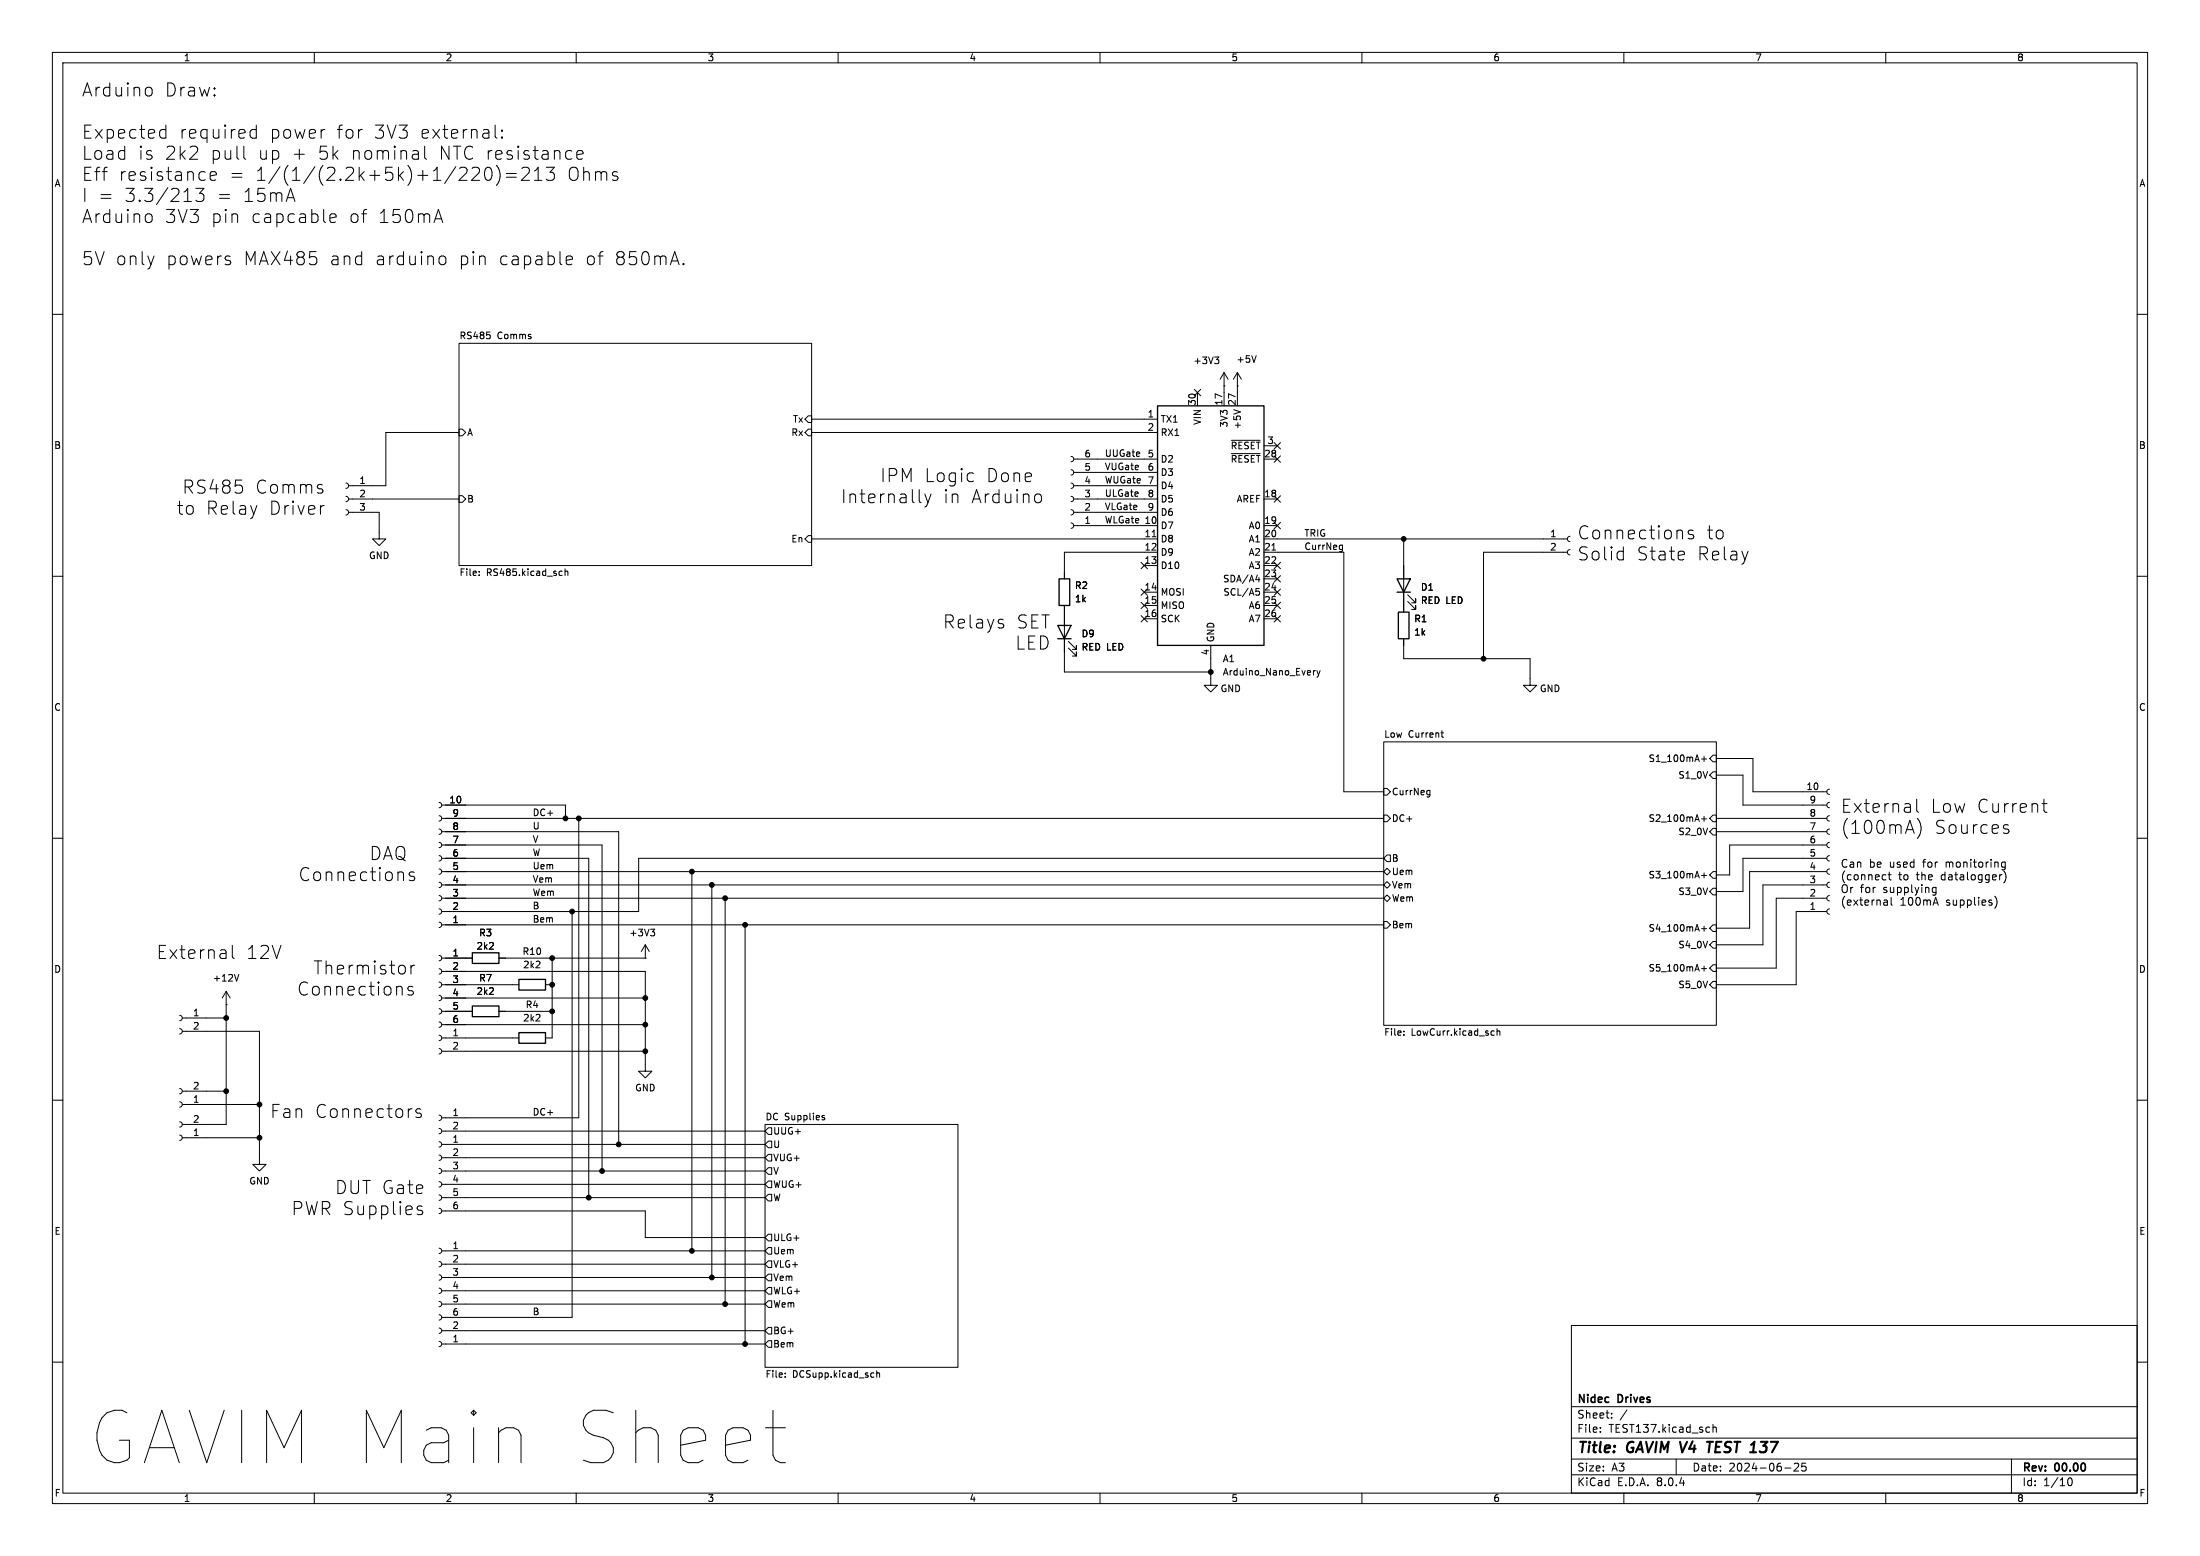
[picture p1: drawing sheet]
<svg xmlns="http://www.w3.org/2000/svg" width="420mm" height="297mm" viewBox="0 0 420 297" stroke-linecap="round" stroke-linejoin="round" font-family="sans-serif">
<g fill="none" stroke="#000" stroke-width=".19">
<path d="M10 10h400v277h-400zM12 12h396v273h-396zM28.6 16.7l.4 .4v.8l-.4 .4M60 10v2M110 10v2M160 10v2M210 10v2M260 10v2M310 10v2M360 10v2M31 24.7l.7 .1M31.7 23.9v2.5"/>
<path d="M31.7 26.3l-.7 .1M35.1 38.5h1.4M38.9 36l-.8 .9a.68 .68 0 0 1 .8 .5v.6l-.2 .3-1 .2-.3-.3M40.1 33.6l1.2-.2-.1-.5-.7-.1-.4 .3 .1 1.2 .3 .1 .7-.1M46.5 27.9v2.1l.4 .4M47.7 25.9l.5 .5 .7-.1M48.9 24.8l-.7-.1-.5 .5M48.9 23.9v2.5M55.5 36l.8 2.5M61.8 24.7h.2M79.5 28.7l.4 .4v1.3M79.9 30.3l-.3 .1"/>
<path d="M79.9 29.3l-.3 .1M81.1 27.9v2.1l.3 .4M83.7 40l.8 2.5M91.1 31.9a.68 .68 0 0 1 .3 1.1l-1.4 1.4h1.5M93.1 31.9a1.57 1.57 0 0 0 0 2.5 .64 .64 0 0 0 .7-.5 1.47 1.47 0 0 0-.5-2M94.5 23.9v2.1l.4 .4M94.9 31.7a2.9 2.9 0 0 1-.1 3.7M95.8 26.1l.2 .2-.2 .1M95.8 26.1l-.1 .2 .1 .1M95.8 24.8v.3M95.8 26.1v.3M95.8 24.8l.2 .1-.2 .2"/>
<path d="M95.8 24.8l-.1 .1 .1 .2M96.7 33.1h1.9M96.7 33.8h1.9M100 31.9l-.4 .3M100.6 31.9a.68 .68 0 0 1 .4 1.1l-1.5 1.4h1.6M102 34.4h1.5M102 32.6l.7-.7v2.5M105.8 31.9l-.8 1a.68 .68 0 0 1 .8 .5v.5l-.2 .4-1 .1-.3-.2M108.9 28.7l.3 .2M109.2 30.3l-.3 .1M110.1 29.6l1.2-.3-.1-.4-.7-.2-.4 .4 .1 1.2 .3 .1 .7-.1M10 60h2"/>
<path d="M28.6 40.8l.4 .5v.7l-.4 .5M43.7 49.7l.3 .3-.1 .4-.2 .1M43.7 48.9l.2 .1M63 41.6l1.2-.2-.2-.5-.7-.1-.3 .4 .1 1.2 .2 .1 .7-.1M83.1 41.8h1.2M83.9 49.1a.68 .68 0 0 1 .7-.3 .68 .68 0 0 1 .5 .5v.7a.68 .68 0 0 1-.5 .5 .68 .68 0 0 1-.7-.2M108.1 49.7l1.2-.2-.1-.5-.7-.1-.4 .3 .1 1.2 .3 .1 .7-.1M130.5 50.3l.1 .1-.1 .1M130.5 50.3l-.1 .1 .1 .1M130.5 50.3v.2M408 60h2M87.6 65.5h67.3v42.5h-67.3z"/>
<path d="M93.5 64v.5M154.3 79.4h.6v1.2h-.6l-.6-.6zM228 74.3l1.2 1.2M228.6 74.9v2.6M229.2 74.3l-1.2 1.2M231.9 68.1h.8l-.4 .5M232.4 68.6l.3 .3v.3l-.3 .2M233.7 73.7h.1M233.7 71.1v6.4M233.7 71.1l-.8 1.3M233.7 71.1l.7 1.3M235.5 78.2l1.3 .4"/>
<path d="M236.2 73.7h.1M236.2 71.1v6.4M236.2 71.1l-.7 1.3M236.2 71.1l.8 1.3M239.8 67.9l-.4 1.3M61.7 96.5h.2M66 97.3l.4 .1 .1 .4-.1 .3-.4 .2M66 94.7l.4 .2 .1 .4-.1 .3-.4 .2M66 92.2l.4 .2 .1 .3-.1 .4-.4 .1M66.5 97.8h5.9v5.1h1.3l-1.3 1.2-1.3-1.2h1.3M66.5 95.3h21.1M87.6 81.9h.7l.6 .7-.6 .6h-.7z"/>
<path d="M87.6 94.6h.7l.6 .7-.6 .6h-.7zM87.6 82.6h-13.9v10.1h-7.2M154.3 81.9h.6v1.3h-.6l-.6-.6zM154.9 80h66.1M154.9 82.6h66.1M176.6 94.3l.5 1.7M177.1 96l-.2 .6-.3 .2M177.7 94.3l-.6 1.7M198.3 94.3l.5 .5v.7l-.5 .5M204.5 87.1l.3 .2 .2 .3-.2 .4-.3 .1M204.5 89.7l.3 .1 .2 .4-.2 .3-.3 .2M204.5 92.2l.3 .2 .2 .3-.2 .4-.3 .1"/>
<path d="M204.5 94.7l.3 .2 .2 .4-.2 .3-.3 .2M204.5 97.3l.3 .1 .2 .4-.2 .3-.3 .2M204.5 99.8l.3 .2 .2 .3-.2 .4-.3 .1M205 95.3h16M205 87.6h16M205 90.2h16M205 92.7h16M205 97.8h16M235.1 86.6h5.5M235.1 84h5.5M241.3 95.3h2.5M241.3 87.6h2.5"/>
<path d="M241.3 85.1h2.5M243.2 94.6l1.2 1.3M243.2 87l1.2 1.2M243.2 99.7l1.2 1.2M243.2 84.5l1.2 1.2M244.4 87l-1.2 1.2M244.4 94.6l-1.2 1.3M244.4 99.7l-1.2 1.2M244.4 84.5l-1.2 1.2M10 110h2M91.5 109.7v.2M91.5 109.1v.1"/>
<path d="M107 109l.3 .1M107.3 109.8l-.3 .1M107.9 109.1l.2-.1 .3 .1v.8M107.9 108.6v1.3M154.3 102.2h.6v1.3h-.6l-.6-.6zM154.9 102.9h66.1M203.2 115.6v12.7h27.9M205 100.3h16M217.8 107.3l1.2 1.3M217.8 115l1.2 1.2M217.8 112.4l1.2 1.2M217.8 117.5l1.2 1.2"/>
<path d="M218.4 108h2.6M218.4 113h2.6M218.4 115.6h2.6M218.4 118.1h2.6M219 107.3l-1.2 1.3M219 115l-1.2 1.2M219 112.4l-1.2 1.2M219 117.5l-1.2 1.2M220 102.5h.7M221 105.4h-17.8v5.1M239.7 110.6h.8M239.8 112.3h.6"/>
<path d="M239.9 112.8h.3l.2 .3-.1 .4-.4 .1M240.3 110.2v.9M241.3 105.4h15.2v45.7h7.7M241.3 100.3h2.5M241.3 102.9h57.9M241.3 108h2.5M241.3 113h2.5M241.3 115.6h2.5M241.3 118.1h2.5M241.3 110.5h2.5M242.8 105h.7M243.2 109.9l1.2 1.2"/>
<path d="M243.2 115l1.2 1.2M243.2 107.3l1.2 1.3M243.2 112.4l1.2 1.2M243.2 117.5l1.2 1.2M244.4 109.9l-1.2 1.2M244.4 115l-1.2 1.2M244.4 107.3l-1.2 1.3M244.4 112.4l-1.2 1.2M244.4 117.5l-1.2 1.2M255.9 104.1h.4M256.3 104.1v1l-.3 .2M256.3 104.8l-.4 .1"/>
<path d="M268 102.9v13.9M268.7 114.8l1.6 1.5v-.7v.7h-.8M268.7 113.5l1.6 1.6v-.8v.8h-.8M299.2 105.4h-16v20.3M299.7 104.9l-.3 .2-.2 .3 .2 .4 .3 .1M299.7 102.4l-.3 .1-.2 .4 .2 .3 .3 .2M309.7 105.2l.2 .1M309.9 104.4v2.5M309.9 106.8l-.2 .1M321.4 105.3l.2 .5-1.2 .2M323.2 101.3l-.6-.1-.3 .3 .1 .4 .8 .2 .2 .3-.2 .3-.2 .2-.7-.2M408 110h2"/>
<path d="M204 123.7l1.5 1.5v-.7v.7h-.8M204 122.4l1.5 1.6v-.8v.8h-.8M231.1 123.2v7.6h1.3l-1.3 1.3-1.2-1.3h1.2M251.1 128l-.4 .2M251.4 128l.3 .8M251.7 128.8l-.3 .5M252 128l-.3 .8M268 121.9v3.8h24.1v5.1h1.3l-1.3 1.3-1.3-1.3h1.3M275.1 139.9h.5M10 160h2M83.8 153.2l.4 .1 .1 .4-.1 .3-.4 .2M83.8 155.7l.4 .2 .1 .3-.1 .4-.4 .1"/>
<path d="M83.8 158.2l.4 .2 .1 .4-.1 .3-.4 .2M84.3 153.7h23.6v2.5M84.3 156.2h179.9M84.3 158.8h33.8v59.6M110.5 156.2v57.2h-26.2M264.2 141.6h63.5v54.1h-63.5zM264.2 150.5h.6l.6 .6-.6 .7h-.6zM264.2 155.6h.6l.6 .6-.6 .6h-.6zM272.6 150.9h.4M273 150.9v1l-.3 .2M273 151.6l-.4 .1M275.3 140.5l.3 .2"/>
<path d="M324.8 144.9h1M324.8 156.3h1M325.3 144.4v1M325.3 155.8v1M327 144.1h.7v1.3h-.7l-.6-.6zM327 155.6h.7v1.2h-.7l-.6-.6zM327 147.3h.7v1.3h-.7l-.6-.6zM327 158.1h.7v1.3h-.7l-.6-.6zM327.7 144.8h6.9v6.3h14.1M327.7 148h5v5.7h16M327.7 156.2h21M327.7 158.8h21"/>
<path d="M349.2 150.6l-.3 .2-.2 .3 .2 .4 .3 .1M349.2 153.2l-.3 .1-.2 .4 .2 .3 .3 .2M349.2 155.7l-.3 .2-.2 .3 .2 .4 .3 .1M349.2 158.2l-.3 .2-.2 .4 .2 .3 .3 .2M365.9 152.6v2.1l.4 .3M366 156.2a2.86 2.86 0 0 1 0 3.8M382.8 158.2l.6 .2 .1 .3-.3 .4h-.5M382.8 157.4l.6 .1M389.8 153.4h1M390.2 152.6v2.1l.1 .2 .5 .1M408 160h2M79.1 166.5l-.6-.1-.4 .4 .1 .3 .9 .3 .1 .2-.1 .4-.3 .1-.7-.1"/>
<path d="M83.8 160.8l.4 .1 .1 .4-.1 .3-.4 .2M83.8 163.3l.4 .2 .1 .3-.1 .4-.4 .1M83.8 165.9l.4 .1 .1 .4-.1 .3-.4 .2M83.8 168.4l.4 .2 .1 .3-.1 .4-.4 .1M83.8 170.9l.4 .2 .1 .4-.1 .3-.4 .2M83.8 173.5l.4 .1 .1 .4-.1 .3-.4 .2M83.8 176l.4 .2 .1 .3-.1 .4-.4 .1M84.3 161.3h30.6v62.2M84.3 163.8h28.1v64.8M84.3 166.4h179.9M84.3 168.9h179.9M84.3 171.5h179.9"/>
<path d="M84.3 176.5h179.9M109.2 174v77.5h-24.9M124.2 177.4h.8l-.4 .4M124.7 177.8l.3 .3v.3l-.3 .2M132.1 166.4v72.4M135.9 168.9v74.9M138.4 171.5v77.4M142.2 176.5v80M264.2 166.4l.6-.7 .6 .7-.6 .6zM264.2 168.9l.6-.6 .6 .6-.6 .6zM264.2 171.5l.6-.7 .6 .7-.6 .6zM264.2 175.9h.6l.6 .6-.6 .7h-.6z"/>
<path d="M264.2 163.8h-142.3v10.2h-37.6M264.8 163.2h.6v1.3h-.6l-.6-.7zM324.8 167.1h1M324.8 177.3h1M325.3 166.6v1M325.3 176.8v.9M327 166.4h.7v1.2h-.7l-.6-.6zM327 169.5h.7v1.3h-.7l-.6-.6zM327 179.7h.7v1.3h-.7l-.6-.7zM327 176.5h.7v1.3h-.7l-.6-.6zM348.7 161.3h-18.5v5.7h-2.5M348.7 163.8h-16v6.4h-5"/>
<path d="M348.7 166.4h-14.7v10.8h-6.3M348.7 168.9h-12.2v11.4h-8.8M348.7 171.5h-9.6v13.3h-11.4M348.7 174h-5.8v14h-15.2M349.2 160.8l-.3 .1-.2 .4 .2 .3 .3 .2M349.2 163.3l-.3 .2-.2 .3 .2 .4 .3 .1M349.2 165.9l-.3 .1-.2 .4 .2 .3 .3 .2M349.2 168.4l-.3 .2-.2 .3 .2 .4 .3 .1M349.2 170.9l-.3 .2-.2 .4 .2 .3 .3 .2M349.2 173.5l-.3 .1-.2 .4 .2 .3 .3 .2M359.8 171.8h.3l.2 .2v.8M359.9 167h.1"/>
<path d="M360 167.9l-.1 .1M360.3 172.7l-.5 .1M360.3 172.1l-.5 .1M360.5 167h.5M360.7 166.5v1.2l.3 .3M361 171.3v1.3l.2 .2M369 170.2l.2 .2 .4-.1M369.5 171.3l.5 1.5M369.6 169.4v1.2l-.1 .2M369.6 169.4h-.4l-.2 .1M380.8 171.1a1.72 1.72 0 0 1 0 2.3M382.2 167l-.4 .1"/>
<path d="M382.5 166.2a1.72 1.72 0 0 1 0 2.3M382.8 164.5v1.3l-.3 .2h-.3M382.8 164.6l-.4-.1-.3 .3 .1 .7h.6M34.3 196.3l.3 .2 .2 .4-.2 .3-.3 .2M34.3 193.8l.3 .2 .2 .3-.2 .4-.3 .1M34.8 196.9h14.7v25.3h1.3l-1.3 1.3-1.2-1.3h1.2M34.8 194.3h8.4M43.2 191.8h.1M43.2 189.2l-.8 1.3M43.2 189.2v25.4h-8.4M43.2 189.2l.7 1.3M44.4 180.5v2.1l.3 .4"/>
<path d="M45.6 186l-.4 1.3M78.4 184.2v1.7M78.8 188.4l-.6-.1-.3 .3 .1 .4 .8 .2 .1 .3-.1 .3-.2 .1-.7-.1M79.2 184.2a.64 .64 0 0 0-.8 .5M83.8 195.1l.4 .1 .1 .4-.1 .3-.4 .2M83.8 192.5l.4 .2 .1 .3-.1 .4-.4 .1M83.8 190l.4 .1 .1 .4-.1 .4-.4 .1M83.8 187.5l.4 .1 .1 .4-.1 .3-.4 .2M83.8 184.9l.4 .2 .1 .3-.1 .4-.4 .1M83.8 182.4l.4 .1 .1 .4-.1 .3-.4 .2M83.8 197.6l.4 .2 .1 .3-.1 .4-.4 .1M84.3 185.4h38.9v19.1h1.3l-1.3 1.2-1.3-1.2h1.3"/>
<path d="M84.3 195.6h38.9M84.3 193h5.9M84.3 190.5h38.9M84.3 188h14.8M84.3 182.9h5.9M84.3 198.1h14.8M95.2 193h10.2M95.2 182.9h28M104.1 188h1.3M105.4 182.9v15.2h-1.3M123.2 182.9h.1M123.2 180.3l-.8 1.3"/>
<path d="M123.2 180.3v2.6M123.2 180.3l.8 1.3M268 197.5v.1M268 196.8v.1M284.9 196.8h.3M285.2 197.6h-.3M285.8 196.9l.2-.1h.3v.8M285.8 196.3v1.3M324.8 184.9h1M325.3 184.4v1M327 184.2h.7v1.2h-.7l-.6-.6zM327 187.3h.7v1.3h-.7l-.6-.6z"/>
<path d="M10 210h2M34.3 214.1l.3 .2 .2 .3-.2 .4-.3 .1M34.3 216.7l.3 .1 .2 .4-.2 .3-.3 .2M34.3 207.8l.3 .1 .2 .4-.2 .3-.3 .2M34.3 210.3l.3 .2 .2 .3-.2 .4-.3 .1M34.8 217.2h14.7M34.8 208.3h8.4M34.8 210.8h14.7M80.3 211.8l-.6-.2-.3 .4 .1 .4 .8 .2 .1 .2-.1 .4-.2 .1-.7-.1M83.8 215.4l.4 .1 .1 .4-.1 .4-.4 .1M83.8 212.9l.4 .1 .1 .4-.1 .3-.4 .2M83.8 200.2l.4 .1 .1 .4-.1 .3-.4 .2"/>
<path d="M83.8 217.9l.4 .2 .1 .3-.1 .4-.4 .1M84.3 215.9h61.7M84.3 200.7h38.9M84.3 218.4h61.7M146 214.6h36.9v46.4h-36.9zM146 215.9l.7-.6h.6v1.2h-.6zM146.7 217.8h.6v1.3h-.6l-.7-.7zM157.1 213.3l.3 .1 .1 .2-.5 .2M157.1 212.9l.3 .1M408 210h2M79.8 230.9l.8 .2 .1 .3-.1 .3-.7 .1M79.8 230.3l.2-.1 .6 .1"/>
<path d="M83.8 238.3l.4 .1 .1 .4-.1 .3-.4 .2M83.8 230.6l.4 .2 .1 .3-.1 .4-.4 .1M83.8 228.1l.4 .1 .1 .4-.1 .4-.4 .1M83.8 225.6l.4 .1 .1 .4-.1 .3-.4 .2M83.8 223l.4 .2 .1 .3-.1 .4-.4 .1M83.8 220.5l.4 .1 .1 .4-.1 .3-.4 .2M84.3 231.1h38.9v5.1h22.8M84.3 238.8h61.7M84.3 228.6h61.7M84.3 226.1h61.7M84.3 223.5h61.7M84.3 221h61.7"/>
<path d="M146 226.1l.7-.7h.6v1.3h-.6zM146 236.2l.7-.6h.6v1.3h-.6zM146 238.8l.7-.7h.6v1.3h-.6zM146 228.6l.7-.6h.6v1.2h-.6zM146.7 220.3h.6v1.3h-.6l-.7-.6zM146.7 222.9h.6v1.3h-.6l-.7-.7zM10 260h2M83.8 251l.4 .1 .1 .4-.1 .3-.4 .2M83.8 248.4l.4 .2 .1 .3-.1 .4-.4 .1M83.8 245.9l.4 .1 .1 .4-.1 .3-.4 .2M83.8 243.3l.4 .2 .1 .3-.1 .4-.4 .1M83.8 240.8l.4 .1 .1 .4-.1 .4-.4 .1"/>
<path d="M83.8 253.5l.4 .1 .1 .4-.1 .4-.4 .1M83.8 256l.4 .2 .1 .3-.1 .4-.4 .1M84.3 248.9h61.7M84.3 246.4h61.7M84.3 243.8h61.7M84.3 241.3h61.7M84.3 254h61.7M84.3 256.5h61.7M146.7 245.7h.6v1.3h-.6l-.7-.6zM146.7 240.7h.6v1.2h-.6l-.7-.6zM146.7 243.2h.6v1.3h-.6l-.7-.7zM146.7 248.3h.6v1.3h-.6l-.7-.7z"/>
<path d="M146.7 253.4h.6v1.2h-.6l-.7-.6zM146.7 255.9h.6v1.3h-.6l-.7-.7zM300 253h108v32h-108zM408 260h2M146.1 272.5h3.8M147.6 269.2v8.6l.4 .9 1 .5h.9M149.9 262.8v.1M149.9 262.1v.1M166.7 262l.1 .1M166.8 262.8l-.1 .1M167.4 261.6v1.3M167.4 262.2l.2-.2 .3 .1v.8"/>
<path d="M300 278.5h108M300 274.5h108M300 268.5h108M305.5 273.2v.2M305.5 272.5v.1M307.7 270.5v.2M307.7 269.8v.1M310.6 269.1l-1.3 1.9M320 278.5v3M326.2 272.4l.2 .1M326.4 273.3l-.2 .1M327 271.9v1.5"/>
<path d="M327 272.5l.2-.1 .4 .1 .1 .9M342.5 279.4l.6-.1 .2 .1 .1 .3-1 1.1h1M344.7 279.3h-.7l-.1 .7 .3-.1h.5l.1 .2-.1 .5-.2 .2-.6-.2M384 278.5v6.5M60 285v2M110 285v2M160 285v2M210 285v2M260 285v2M300 281.5h108M310 285v2M340.7 280.2h1.2"/>
<path d="M360 285v2M394.7 282.7l.2-.5 .2-.1a.8 .8 0 0 1 .5 .7 .8 .8 0 0 1-.5 .8l-.2-.2-.2-.4"/>
</g>
<path d="M325.9 275.2h1.1M326.4 275.2l-.2 2" fill="none" stroke="#000" stroke-width=".4"/>
<path d="M221 77.5h20.3v45.7h-20.3zM201.9 119.4h2.6l-1.3 2.5zM202.2 110.5h2v5.1h-2zM266.7 110.5h2.5l-1.2 2.5zM266.7 113h2.5M267 116.8h2v5.1h-2zM201.9 121.9h2.6M90.2 192h5v2.1h-5zM90.2 181.9h5v2h-5zM99.1 186.9h5v2.1h-5zM99.1 197.1h5v2h-5z" fill="none" stroke="#000" stroke-width=".25"/>
<g fill="#000" stroke="#000" stroke-width=".19">
<circle cx="268" cy="102.9" r=".46"/>
<circle cx="231.1" cy="128.3" r=".46"/>
<circle cx="283.2" cy="125.7" r=".46"/>
<circle cx="107.9" cy="156.2" r=".46"/>
<circle cx="110.5" cy="156.2" r=".46"/>
<circle cx="109.2" cy="174" r=".46"/>
<circle cx="132.1" cy="166.4" r=".46"/>
<circle cx="135.9" cy="168.9" r=".46"/>
<circle cx="138.4" cy="171.5" r=".46"/>
<circle cx="142.2" cy="176.5" r=".46"/>
<circle cx="43.2" cy="194.3" r=".46"/>
<circle cx="105.4" cy="188" r=".46"/>
<circle cx="105.4" cy="182.9" r=".46"/>
<circle cx="105.4" cy="193" r=".46"/>
<circle cx="123.2" cy="190.5" r=".46"/>
<circle cx="123.2" cy="195.6" r=".46"/>
<circle cx="43.2" cy="208.3" r=".46"/>
<circle cx="49.5" cy="217.2" r=".46"/>
<circle cx="49.5" cy="210.8" r=".46"/>
<circle cx="118.1" cy="218.4" r=".46"/>
<circle cx="123.2" cy="200.7" r=".46"/>
<circle cx="112.4" cy="228.6" r=".46"/>
<circle cx="114.9" cy="223.5" r=".46"/>
<circle cx="132.1" cy="238.8" r=".46"/>
<circle cx="135.9" cy="243.8" r=".46"/>
<circle cx="138.4" cy="248.9" r=".46"/>
<circle cx="142.2" cy="256.5" r=".46"/>
</g>
<g font-size="13.9">
<text x="16.5" y="280.4">GAVIM Main</text>
<text x="106.3" y="280.4">Sheet</text>
</g>
<g font-size="3.5">
<text x="15.5" y="18.7">Arduino</text>
<text x="31.3" y="18.7">Draw:</text>
<text x="15.5" y="26.7">Expected</text>
<text x="34" y="26.7">required</text>
<text x="51.2" y="26.7">power</text>
<text x="63.9" y="26.7">for</text>
<text x="71" y="26.7">3V3</text>
<text x="79.8" y="26.7">external:</text>
<text x="15.5" y="30.7">Load</text>
<text x="15.5" y="34.8">Eff</text>
<text x="22.5" y="34.8">resistance</text>
<text x="26.2" y="30.7">is</text>
<text x="31.2" y="30.7">2k2</text>
<text x="39.9" y="30.7">pull</text>
<text x="43.5" y="34.8">=</text>
<text x="48.5" y="34.8">1/(1/(2.2k+5k)+1/220)=213</text>
<text x="48.9" y="30.7">up</text>
<text x="55.3" y="30.7">+</text>
<text x="60.2" y="30.7">5k</text>
<text x="66.5" y="30.7">nominal</text>
<text x="83.2" y="30.7">NTC resistance</text>
<text x="107.9" y="34.8">Ohms</text>
<text x="15.5" y="38.8">I =</text>
<text x="23.5" y="38.8">3.3/213</text>
<text x="41.1" y="38.8">=</text>
<text x="46" y="38.8">15mA</text>
<text x="15.5" y="42.8">Arduino</text>
<text x="31.3" y="42.8">3V3</text>
<text x="40.1" y="42.8">pin</text>
<text x="47.6" y="42.8">capcable</text>
<text x="66.3" y="42.8">of</text>
<text x="71.8" y="42.8">150mA</text>
<text x="15.5" y="50.9">5V only</text>
<text x="31.5" y="50.9">powers</text>
<text x="46.2" y="50.9">MAX485</text>
<text x="62.6" y="50.9">and</text>
<text x="71.2" y="50.9">arduino</text>
<text x="87.1" y="50.9">pin</text>
<text x="94.7" y="50.9">capable</text>
<text x="111.2" y="50.9">of</text>
<text x="116.8" y="50.9">850mA.</text>
<text x="34.9" y="94.5">RS485</text>
<text x="48.8" y="94.5">Comms</text>
<text x="168.1" y="92.2">IPM Logic</text>
<text x="188.3" y="92.2">Done</text>
<text x="33.8" y="98.5">to</text>
<text x="39.4" y="98.5">Relay</text>
<text x="51.4" y="98.5">Driver</text>
<text x="160.6" y="96.3">Internally</text>
<text x="180.1" y="96.3">in</text>
<text x="185.4" y="96.3">Arduino</text>
<text x="301" y="103.2">Connections</text>
<text x="301" y="107.2">Solid</text>
<text x="312.3" y="107.2">State</text>
<text x="323.8" y="107.2">Relay</text>
<text x="325.6" y="103.2">to</text>
<text x="180.1" y="120.2">Relays</text>
<text x="193.9" y="124.2">LED</text>
<text x="194.1" y="120.2">SET</text>
<text x="351.3" y="155.4">External</text>
<text x="368.4" y="155.4">Low Current</text>
<text x="351.3" y="159.4">(100mA)</text>
<text x="369.1" y="159.4">Sources</text>
<text x="70.6" y="164.4">DAQ</text>
<text x="57.1" y="168.4">Connections</text>
<text x="30" y="183.3">External</text>
<text x="47.1" y="183.3">12V</text>
<text x="56.8" y="190.3">Connections</text>
<text x="59.9" y="186.2">Thermistor</text>
<text x="51.7" y="213.6">Fan</text>
<text x="60.2" y="213.6">Connectors</text>
<text x="55.7" y="232.2">PWR Supplies</text>
<text x="64.1" y="228.1">DUT Gate</text>
</g>
<g font-size="2.8">
<text x="301" y="277.9">Title:</text>
<text x="310.6" y="277.9">GAVIM V4</text>
<text x="327.6" y="277.9">TEST 137</text>
</g>
<g font-size="2.1">
<text x="351.3" y="165.7">Can</text>
<text x="356.8" y="165.7">be</text>
<text x="360.7" y="165.7">used</text>
<text x="367.3" y="165.7">for</text>
<text x="371.7" y="165.7">monitoring</text>
<text x="351.3" y="168.1">(connect</text>
<text x="351.3" y="170.6">Or</text>
<text x="351.3" y="173">(external</text>
<text x="355.1" y="170.6">for</text>
<text x="359.5" y="170.6">supplying</text>
<text x="362.4" y="168.1">to</text>
<text x="362.7" y="173">100mA</text>
<text x="365.9" y="168.1">the</text>
<text x="370.7" y="168.1">datalogger)</text>
<text x="371.5" y="173">supplies)</text>
<text x="301" y="268.2">Nidec</text>
<text x="308.9" y="268.2">Drives</text>
<text x="301" y="273.7">File:</text>
<text x="301" y="271">Sheet:</text>
<text x="307.1" y="273.7">TEST137.kicad_sch</text>
<text x="301" y="281.1">Size:</text>
<text x="307.6" y="281.1">A3</text>
<text x="323" y="281.1">Date:</text>
<text x="330" y="281.1">2024-06-25</text>
<text x="386" y="281.3">Rev:</text>
<text x="392.4" y="281.3">00.00</text>
<text x="301" y="283.9">KiCad</text>
<text x="308.7" y="283.9">E.D.A.</text>
<text x="316.3" y="283.9">8.0.4</text>
<text x="386" y="283.9">Id:</text>
<text x="390.1" y="283.9">1/10</text>
</g>
<g font-size="1.8">
<text x="35" y="11.9">1</text>
<text x="85" y="11.9">2</text>
<text x="135" y="11.9">3</text>
<text x="185" y="11.9">4</text>
<text x="235" y="11.9">5</text>
<text x="285" y="11.9">6</text>
<text x="335" y="11.9">7</text>
<text x="385" y="11.9">8</text>
<text x="10.3" y="35.9">A</text>
<text x="408.3" y="35.9">A</text>
<text x="87.6" y="64.8">RS485</text>
<text x="94.9" y="64.8">Comms</text>
<text x="227.7" y="69.7">+3V3</text>
<text x="236" y="69.4">+5V</text>
<text x="228.3" y="77.5" transform="rotate(-90 228.3 77.5)">30</text>
<text x="233.4" y="77.5" transform="rotate(-90 233.4 77.5)">17</text>
<text x="236" y="77.5" transform="rotate(-90 236 77.5)">27</text>
<text x="89.1" y="83.4">A</text>
<text x="151" y="83.4">Rx</text>
<text x="151.3" y="80.9">Tx</text>
<text x="219" y="79.8">1</text>
<text x="219" y="82.3">2</text>
<text x="221.5" y="80.9">TX1</text>
<text x="221.5" y="83.4">RX1</text>
<text x="229.5" y="81.2" transform="rotate(-90 229.5 81.2)">VIN</text>
<text x="234.5" y="81.7" transform="rotate(-90 234.5 81.7)">3V3</text>
<text x="237.1" y="82.1" transform="rotate(-90 237.1 82.1)">+5V</text>
<text x="10.3" y="85.9">B</text>
<text x="206.9" y="89.9">5</text>
<text x="206.9" y="87.4">6</text>
<text x="210.8" y="87.3">UUGate</text>
<text x="210.8" y="89.8">VUGate</text>
<text x="219" y="87.4">5</text>
<text x="219" y="89.9">6</text>
<text x="221.5" y="88.5">D2</text>
<text x="234.8" y="88.5">~{RESET}</text>
<text x="234.8" y="86">~{RESET}</text>
<text x="241.3" y="87.4">28</text>
<text x="241.9" y="84.8">3</text>
<text x="408.2" y="85.9">B</text>
<text x="68.5" y="92.5">1</text>
<text x="68.5" y="95">2</text>
<text x="206.9" y="95">3</text>
<text x="206.9" y="92.5">4</text>
<text x="210.8" y="94.9">ULGate</text>
<text x="210.8" y="92.4">WUGate</text>
<text x="219" y="92.5">7</text>
<text x="219" y="95">8</text>
<text x="221.5" y="91">D3</text>
<text x="221.5" y="93.6">D4</text>
<text x="241.3" y="95">18</text>
<text x="68.5" y="97.5">3</text>
<text x="89.1" y="96.1">B</text>
<text x="206.9" y="100.1">1</text>
<text x="206.9" y="97.5">2</text>
<text x="210.8" y="100">WLGate 10</text>
<text x="210.8" y="97.4">VLGate</text>
<text x="219" y="97.5">9</text>
<text x="221.5" y="101.2">D7</text>
<text x="221.5" y="96.1">D5</text>
<text x="221.5" y="98.7">D6</text>
<text x="236" y="96.1">AREF</text>
<text x="238.3" y="101.2">A0</text>
<text x="241.3" y="100.1">19</text>
<text x="70.4" y="106.9">GND</text>
<text x="151" y="103.7">En</text>
<text x="218.4" y="102.6">11</text>
<text x="218.4" y="105.2">12</text>
<text x="218.4" y="107.7">13</text>
<text x="221.5" y="103.7">D8</text>
<text x="221.5" y="106.3">D9</text>
<text x="238.3" y="103.7">A1</text>
<text x="238.3" y="106.3">A2</text>
<text x="241.3" y="102.6">20</text>
<text x="241.3" y="105.2">21</text>
<text x="241.3" y="107.7">22</text>
<text x="248.9" y="105.1">CurrNeg</text>
<text x="248.9" y="102.5">TRIG</text>
<text x="295.8" y="102.6">1</text>
<text x="295.8" y="105.2">2</text>
<text x="87.6" y="110.3">File:</text>
<text x="92.9" y="110.3">RS485.kicad_sch</text>
<text x="205.1" y="112.6">R2</text>
<text x="218.4" y="112.8">14</text>
<text x="221.5" y="108.8">D10</text>
<text x="221.5" y="113.9">MOSI</text>
<text x="233.4" y="111.4">SDA/A4</text>
<text x="233.5" y="113.9">SCL/A5</text>
<text x="238.3" y="108.8">A3</text>
<text x="241.3" y="110.2">23</text>
<text x="241.3" y="112.8">24</text>
<text x="271.2" y="112.9">D1</text>
<text x="205.1" y="115.2">1k</text>
<text x="218.4" y="115.3">15</text>
<text x="218.4" y="117.9">16</text>
<text x="221.5" y="116.4">MISO</text>
<text x="221.5" y="119">SCK</text>
<text x="238.3" y="116.4">A6</text>
<text x="238.3" y="119">A7</text>
<text x="241.3" y="115.3">25</text>
<text x="241.3" y="117.9">26</text>
<text x="269.9" y="119">R1</text>
<text x="271.2" y="115.5">RED LED</text>
<text x="206.4" y="121.8">D9</text>
<text x="206.4" y="124.4">RED LED</text>
<text x="230.9" y="125.2" transform="rotate(-90 230.9 125.2)">4</text>
<text x="232" y="122.7" transform="rotate(-90 232 122.7)">GND</text>
<text x="269.9" y="121.5">1k</text>
<text x="233.3" y="126.6">A1</text>
<text x="233.3" y="129.1">Arduino_Nano_Every</text>
<text x="10.3" y="135.9">C</text>
<text x="232.9" y="132.3">GND</text>
<text x="293.9" y="132.3">GND</text>
<text x="408.2" y="135.9">C</text>
<text x="264.2" y="140.9">Low</text>
<text x="268.8" y="140.9">Current</text>
<text x="314.6" y="145.6">S1_100mA+</text>
<text x="320.3" y="148.8">S1_0V</text>
<text x="85.7" y="153.4">10</text>
<text x="86.3" y="156">9</text>
<text x="101.6" y="155.9">DC+</text>
<text x="265.6" y="152">CurrNeg</text>
<text x="344.8" y="150.9">10</text>
<text x="345.4" y="156">8</text>
<text x="345.4" y="153.4">9</text>
<text x="86.3" y="161">7</text>
<text x="86.3" y="158.5">8</text>
<text x="101.6" y="160.9">V</text>
<text x="101.6" y="158.4">U</text>
<text x="265.6" y="157.1">DC+</text>
<text x="314.6" y="157.1">S2_100mA+</text>
<text x="320.3" y="159.6">S2_0V</text>
<text x="345.4" y="161">6</text>
<text x="345.4" y="158.5">7</text>
<text x="86.3" y="166.1">5</text>
<text x="86.3" y="163.6">6</text>
<text x="101.6" y="163.5">W</text>
<text x="101.6" y="166">Uem</text>
<text x="265.6" y="164.7">B</text>
<text x="265.6" y="167.2">Uem</text>
<text x="314.6" y="167.9">S3_100mA+</text>
<text x="345.4" y="166.1">4</text>
<text x="345.4" y="163.6">5</text>
<text x="86.3" y="173.7">2</text>
<text x="86.3" y="171.2">3</text>
<text x="86.3" y="168.7">4</text>
<text x="101.6" y="168.6">Vem</text>
<text x="101.6" y="171.1">Wem</text>
<text x="101.6" y="173.6">B</text>
<text x="265.6" y="169.8">Vem</text>
<text x="265.6" y="172.3">Wem</text>
<text x="320.3" y="171">S3_0V</text>
<text x="345.4" y="173.7">1</text>
<text x="345.4" y="171.2">2</text>
<text x="345.4" y="168.7">3</text>
<text x="86.3" y="176.3">1</text>
<text x="91.4" y="178.9">R3</text>
<text x="101.6" y="176.2">Bem</text>
<text x="120" y="178.9">+3V3</text>
<text x="265.6" y="177.4">Bem</text>
<text x="314.6" y="178">S4_100mA+</text>
<text x="10.3" y="185.9">D</text>
<text x="86.3" y="182.6">1</text>
<text x="86.3" y="185.2">2</text>
<text x="90.9" y="181.5">2k2</text>
<text x="99.7" y="182.5">R10</text>
<text x="99.8" y="185">2k2</text>
<text x="314.6" y="185.6">S5_100mA+</text>
<text x="320.3" y="181.2">S4_0V</text>
<text x="408.2" y="185.9">D</text>
<text x="40.5" y="187.6">+12V</text>
<text x="86.3" y="187.7">3</text>
<text x="86.3" y="190.2">4</text>
<text x="90.9" y="190.1">2k2</text>
<text x="91.4" y="187.6">R7</text>
<text x="320.3" y="188.8">S5_0V</text>
<text x="36.8" y="194.1">1</text>
<text x="36.8" y="196.6">2</text>
<text x="86.3" y="192.8">5</text>
<text x="86.3" y="195.3">6</text>
<text x="86.3" y="197.9">1</text>
<text x="99.8" y="195.2">2k2</text>
<text x="100.3" y="192.6">R4</text>
<text x="86.3" y="200.4">2</text>
<text x="264.2" y="198">File:</text>
<text x="269.4" y="198">LowCurr.kicad_sch</text>
<text x="36.8" y="208">2</text>
<text x="121.2" y="208.5">GND</text>
<text x="36.8" y="214.4">2</text>
<text x="36.8" y="210.6">1</text>
<text x="86.3" y="213.1">1</text>
<text x="86.3" y="215.6">2</text>
<text x="101.6" y="213">DC+</text>
<text x="146" y="213.9">DC Supplies</text>
<text x="36.8" y="216.9">1</text>
<text x="86.3" y="218.2">1</text>
<text x="86.3" y="220.7">2</text>
<text x="147.5" y="221.8">VUG+</text>
<text x="147.5" y="216.8">UUG+</text>
<text x="147.5" y="219.3">U</text>
<text x="47.5" y="226.3">GND</text>
<text x="86.3" y="223.3">3</text>
<text x="86.3" y="225.8">4</text>
<text x="147.5" y="226.9">WUG+</text>
<text x="147.5" y="224.4">V</text>
<text x="86.3" y="228.3">5</text>
<text x="86.3" y="230.9">6</text>
<text x="147.5" y="229.5">W</text>
<text x="10.3" y="235.9">E</text>
<text x="86.3" y="238.5">1</text>
<text x="147.5" y="237.1">ULG+</text>
<text x="147.5" y="239.6">Uem</text>
<text x="408.3" y="235.9">E</text>
<text x="86.3" y="241">2</text>
<text x="86.3" y="243.6">3</text>
<text x="147.5" y="242.2">VLG+</text>
<text x="147.5" y="244.7">Vem</text>
<text x="86.3" y="246.1">4</text>
<text x="86.3" y="248.7">5</text>
<text x="86.3" y="251.2">6</text>
<text x="101.6" y="251.1">B</text>
<text x="147.5" y="247.2">WLG+</text>
<text x="147.5" y="249.8">Wem</text>
<text x="86.3" y="256.3">1</text>
<text x="86.3" y="253.7">2</text>
<text x="147.5" y="254.9">BG+</text>
<text x="147.5" y="257.4">Bem</text>
<text x="146" y="263.3">File:</text>
<text x="151.3" y="263.3">DCSupp.kicad_sch</text>
<text x="10.3" y="285.9">F</text>
<text x="35" y="286.9">1</text>
<text x="85" y="286.9">2</text>
<text x="135" y="286.9">3</text>
<text x="185" y="286.9">4</text>
<text x="235" y="286.9">5</text>
<text x="285" y="286.9">6</text>
<text x="335" y="286.9">7</text>
<text x="385" y="286.9">8</text>
<text x="408.3" y="285.9">F</text>
</g>
</svg>
